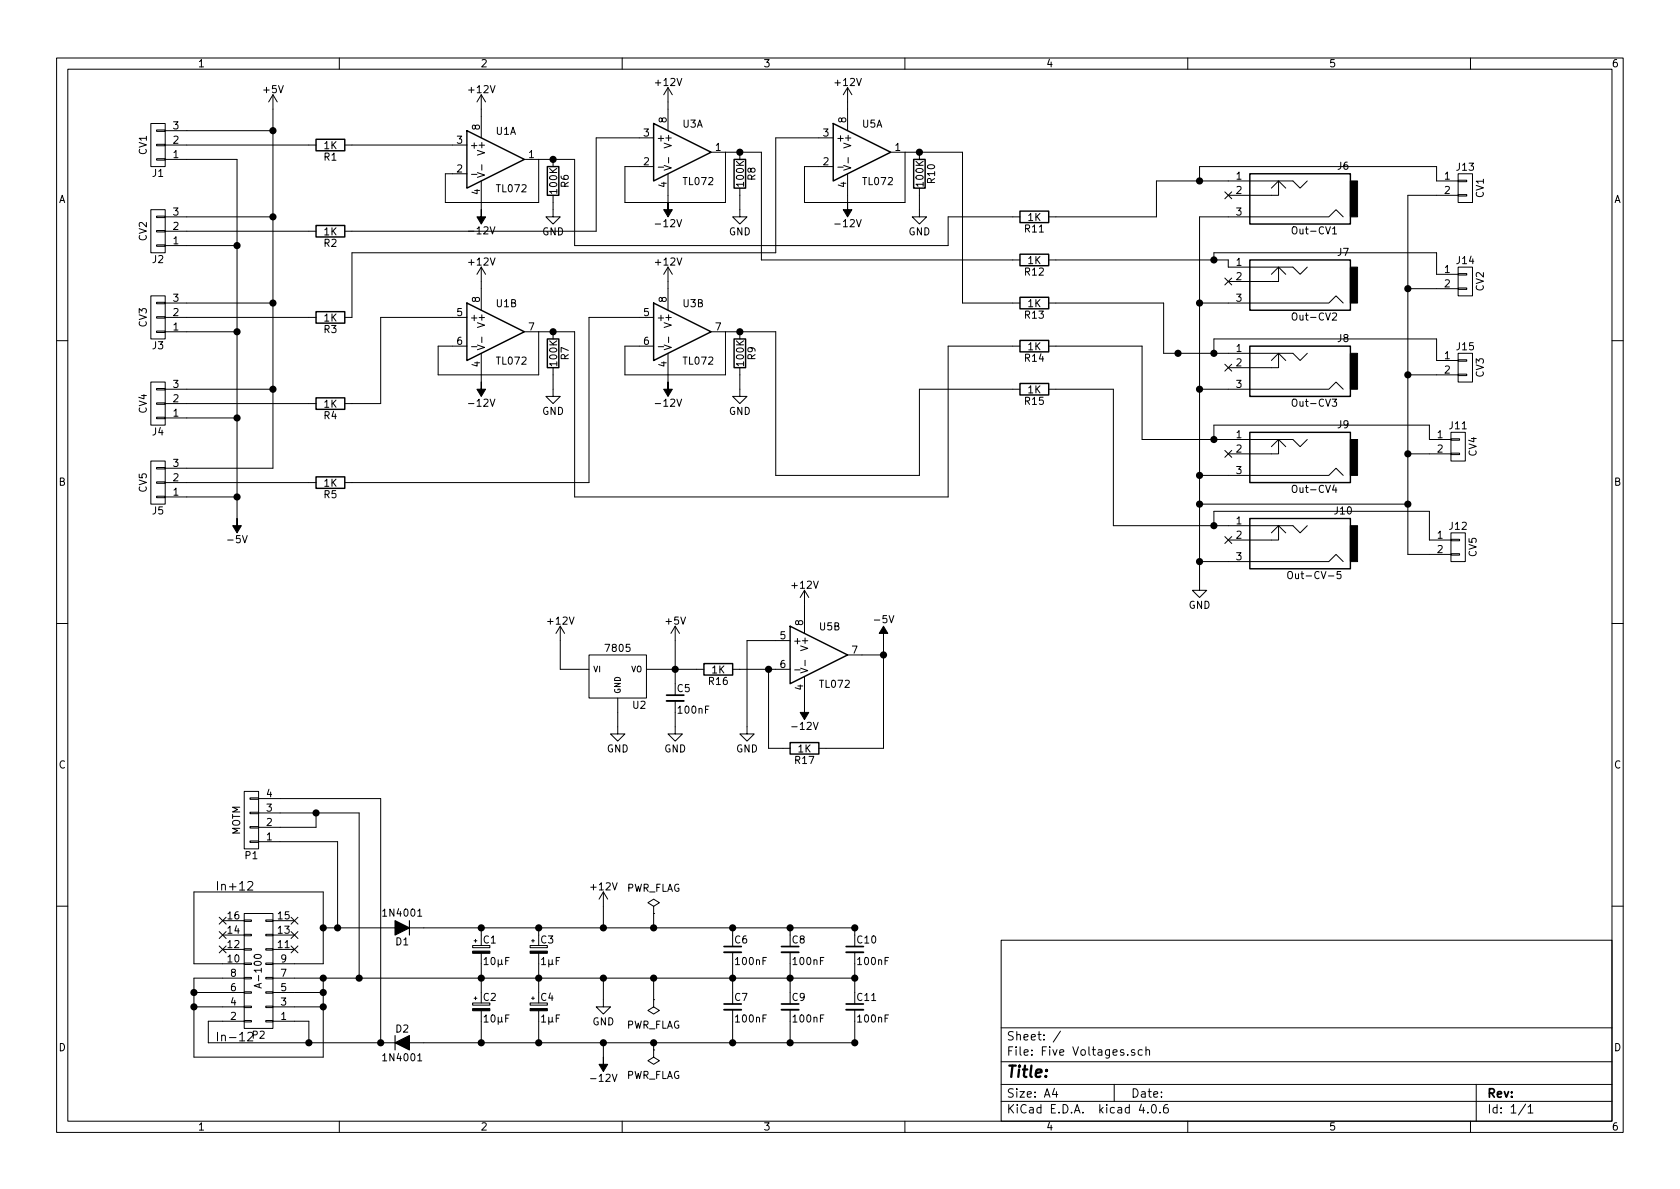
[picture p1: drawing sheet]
<svg xmlns="http://www.w3.org/2000/svg" width="297mm" height="210mm" viewBox="0 0 297 210" stroke-linecap="round" stroke-linejoin="round" font-family="sans-serif">
<g fill="none" stroke="#000" stroke-width=".18">
<path d="M10 10.3h277v189.9h-277zM12 12.2h273v186.1h-273zM48.3 16.8v66h-19.1M48.3 16.8l-.8 1.2M48.3 16.8l.7 1.2M60 10.3v1.9M85.1 16.8v7.6M85.1 16.8l-.8 1.2M85.1 16.8l.8 1.2M110 10.3v1.9M118.1 15.5v7.6M118.1 15.5l-.8 1.3"/>
<path d="M118.1 15.5l.8 1.3M149.9 15.5v7.6M149.9 15.5l-.8 1.3M149.9 15.5l.7 1.3M160 10.3v1.9M210 10.3v1.9M260 10.3v1.9M26.7 21.8h2.5v7.7h-2.5zM26.7 37.1h2.5v7.6h-2.5zM27.7 23h1.5v.2h-1.5zM27.7 25.5h1.5v.3h-1.5zM27.7 28.1h1.5v.2h-1.5z"/>
<path d="M27.7 38.2h1.5v.3h-1.5zM29.2 28.2h12.7v63.5M29.2 25.6h26.7M29.2 23.1h19.1M29.2 38.3h19.1M61 25.6h21.5M83.4 30.8h.9M84.4 30.5l1.3 .5-1.3 .4M85.1 32v5.1M85.2 29.1v1M92.7 28.2h8.9v15.2h66v-5.1h12.7M95.2 28.2v7.6h-16.5v-5.1h3.8"/>
<path d="M97.8 34.5v3.8h1.3l-1.3 1.3-1.3-1.3h1.3M97.8 28.2v1.3M115.6 24.4h-10.2v16.5h-44.4M116.4 29.6h.9M117.4 29.3l1.3 .4-1.3 .4M118.1 30.7v5.1M118.2 27.9v.9M125.7 26.9h8.9v19.1h45.7M128.3 26.9v8.9h-17.8v-6.3h5.1M130.8 33.3v5h1.3l-1.3 1.3-1.3-1.3h1.3M130.8 26.9v1.3M147.3 24.4h-10.1v20.3h-75v11.4h-1.2"/>
<path d="M148.1 29.6h1M149.2 29.3l1.2 .4-1.2 .4M149.9 30.7v5.1M150 27.9v.9M157.5 26.9h12.7v26.7h10.1M160 26.9v8.9h-17.8v-6.3h5.1M162.6 33.3v5h1.2l-1.2 1.3-1.3-1.3h1.3M162.6 26.9v1.3M212.1 32v-2.5h41.9v2.5h3.8M216.6 33.9l1.2 1.2M217.8 33.9l-1.2 1.2M224.8 33.3l1.3-1.3 1.2 1.3"/>
<path d="M226.1 32v2.5h-8.9M231.1 32l-1.2 1.3-1.3-1.3h-24.1v6.3h-19.1M237.5 38.3l-1.3-1.2-1.3 1.2h-22.8v66.1h1.3l-1.3 1.3-1.3-1.3h1.3M257.8 34.4h1.5v.3h-1.5zM257.8 31.9h1.5v.2h-1.5zM257.8 30.7h2.5v5.1h-2.5zM257.8 34.5h-8.9v63.5h7.6M26.7 52.3h2.5v7.6h-2.5zM27.7 40.8h1.5v.2h-1.5zM27.7 43.3h1.5v.3h-1.5zM27.7 53.5h1.5v.2h-1.5zM27.7 56h1.5v.3h-1.5z"/>
<path d="M27.7 58.5h1.5v.3h-1.5zM29.2 43.4h12.7M29.2 40.9h26.7M29.2 58.7h12.7M29.2 56.1h26.7M29.2 53.6h19.1M82.5 56.1h-15.2v15.3h-6.3M85.1 47.2v7.7M85.1 47.2l-.8 1.3M85.1 47.2l.8 1.3M85.2 59.6v1M92.7 58.7h8.9v29.2h66v-26.7h12.7"/>
<path d="M95.2 58.7v7.6h-17.7v-5.1h5M97.8 58.7v1.2M115.6 56.1h-11.5v29.2h-43.1M118.1 47.2v7.7M118.1 47.2l-.8 1.3M118.1 47.2l.8 1.3M118.2 59.6v1M125.7 58.7h11.5v25.4h25.4v-15.3h17.7M128.3 58.7v7.6h-17.8v-5.1h5.1M130.8 58.7v1.2M185.4 46h31.8v1.2h11.4l1.3 1.3 1.2-1.3M185.4 53.6h20.3v8.9h22.9l1.3 1.2 1.2-1.2"/>
<path d="M212.1 53.6h22.8l1.3-1.3 1.3 1.3M214.6 46v-1.3h39.4v3.8h3.8M216.6 49.2l1.2 1.2M217.8 49.2l-1.2 1.2M224.8 48.5l1.3-1.3 1.2 1.3M226.1 47.2v2.6h-8.9M235.6 55.4l.5-.1 .2 .1v.3l-.8 .9h.8M235.6 41.4h.7M248.9 51h8.9M257.8 50.9h1.5v.3h-1.5zM257.8 48.4h1.5v.2h-1.5zM257.8 47.2h2.5v5.1h-2.5z"/>
<path d="M10 60.2h2M26.7 67.6h2.5v7.6h-2.5zM27.7 68.7h1.5v.3h-1.5zM27.7 71.2h1.5v.3h-1.5zM27.7 73.8h1.5v.2h-1.5zM29.2 73.9h12.7M29.2 71.4h26.7M29.2 68.8h19.1M83.4 61.3h.9M84.4 61l1.3 .4-1.3 .4M85.1 62.5v5.1M97.8 65v5.1h1.3l-1.3 1.3-1.3-1.3h1.3"/>
<path d="M116.4 61.3h.9M117.4 61l1.3 .4-1.3 .4M118.1 62.5v5.1M130.8 65v5.1h1.3l-1.3 1.3-1.3-1.3h1.3M185.4 61.2h16.5v16.5h26.7l1.3 1.3 1.2-1.3M185.4 68.8h11.4v24.2h31.8l1.3 1.2 1.2-1.2M212.1 68.8h22.8l1.3-1.2 1.3 1.2M214.6 77.7v-2.5h38.1v2.5h3.8M214.6 62.5v-2.6h39.4v3.8h3.8M216.6 64.4l1.2 1.2M216.6 79.6l1.2 1.3M217.8 64.4l-1.2 1.2"/>
<path d="M217.8 79.6l-1.2 1.3M224.8 63.7l1.3-1.2 1.2 1.2M224.8 79l1.3-1.3 1.2 1.3M226.1 62.5v2.5h-8.9M226.1 77.7v2.6h-8.9M235.5 70.6h.8l-.4 .5 .4 .1v.5l-.2 .2-.6-.2M248.9 66.3h8.9M256.5 77.6h1.6v.2h-1.6zM256.5 76.4h2.6v5.1h-2.6zM257.8 66.2h1.5v.2h-1.5zM257.8 63.6h1.5v.3h-1.5zM257.8 62.5h2.5v5.1h-2.5z"/>
<path d="M285 60.2h2M26.7 81.5h2.5v7.6h-2.5zM27.7 82.7h1.5v.2h-1.5zM27.7 85.2h1.5v.3h-1.5zM27.7 87.8h1.5v.2h-1.5zM29.2 87.9h12.7M29.2 85.3h26.7M212.1 84.1h22.8l1.3-1.3 1.3 1.3M212.1 99.3h22.8l1.3-1.3 1.3 1.3M212.1 89.1h36.8M214.6 93v-2.6h38.1v5.1h3.8M216.6 94.9l1.2 1.2"/>
<path d="M217.8 94.9l-1.2 1.2M224.8 94.2l1.3-1.2 1.2 1.2M226.1 93v2.5h-8.9M235.9 85.7l-.3 1h.8M248.9 80.3h7.6M256.5 80.1h1.6v.3h-1.6zM256.5 97.9h1.6v.3h-1.6zM256.5 95.4h1.6v.2h-1.6zM256.5 94.2h2.6v5.1h-2.6zM10 110.3h2M99.1 110.7v7.7h5M99.1 110.7l-.8 1.3"/>
<path d="M99.1 110.7l.7 1.3M104.1 115.8h10.2v7.6h-10.2zM114.3 118.4h10.2M119.4 110.7v10.2M119.4 110.7l-.8 1.3M119.4 110.7l.7 1.3M129.5 118.4h10.2M135.9 118.4v13.9h3.8M139.7 113.3h-7.6v16.5h1.2l-1.2 1.3-1.3-1.3h1.3M140.5 118.5h1M141.6 118.2l1.2 .4-1.2 .4M142.2 104.4v7.6"/>
<path d="M142.2 119.6v5.1M142.2 104.4l-.7 1.3M142.2 104.4l.8 1.3M142.3 116.8v.9M149.9 115.8h6.3M156.2 113.3v19h-11.4M227.7 101.2l.3-.1h.3a.83 .83 0 0 1-.1 1.2 .44 .44 0 0 1-.5-.4zM237.1 101.1h-.7v.5l.2-.1 .5 .1v.6l-.2 .1-.5-.1M285 110.3h2M43.2 139.9h2.5v10.2h-2.5zM109.2 123.4v6.4h1.3l-1.3 1.3-1.3-1.3h1.3M119.4 123.9v5.9h1.2l-1.2 1.3-1.3-1.3h1.3"/>
<path d="M43.8 156l.2-.1h.4l.2 .1 .1 .3-.1 .2-.8 .9h.9M44.2 141.1h1.5v.2h-1.5zM44.2 143.6h1.5v.3h-1.5zM44.2 146.2h1.5v.2h-1.5zM44.2 148.7h1.5v.3h-1.5zM45.7 148.8h14v15.3M45.7 143.8h17.8v29.2M45.7 141.2h21.6v43.2M55.9 143.8v2.5h-10.2M106.7 157.7l-.8 1.3M106.7 157.7v6.4M106.7 157.7l.7 1.3"/>
<path d="M10 160.2h2M34.3 178h8.9M34.3 175.5h8.9M38.8 162.2l1.2 1.2M38.8 164.7l1.2 1.3M38.8 167.3l1.2 1.2M39.4 167.9h3.8M39.4 165.3h3.8M39.4 162.8h3.8M40 162.2l-1.2 1.2M40 164.7l-1.2 1.3M40 167.3l-1.2 1.2"/>
<path d="M43.2 161.5h5.1v20.4h-5.1zM43.2 162.7h1.2v.2h-1.2zM43.2 165.2h1.2v.3h-1.2zM43.2 167.8h1.2v.2h-1.2zM43.2 170.3h1.2v.3h-1.2zM43.2 172.8h1.2v.3h-1.2zM43.2 175.4h1.2v.2h-1.2zM43.2 177.9h1.2v.3h-1.2zM43.2 173h-8.9v13.9h22.8v-13.9M43.2 170.4h-8.9v-12.7h22.8v12.7h-8.8M45 169a.76 .76 0 0 1 1.2 .2 .83 .83 0 0 1-1.3 0zM46.2 173.9l-1.3 .4 1.3 .4"/>
<path d="M47 162.7h1.3v.2h-1.3zM47 165.2h1.3v.3h-1.3zM47 167.8h1.3v.2h-1.3zM47 170.3h1.3v.3h-1.3zM47 172.8h1.3v.3h-1.3zM47 175.4h1.3v.2h-1.3zM47 177.9h1.3v.3h-1.3zM48.3 178h8.8M48.3 175.5h8.8M48.3 173h102.8M48.3 167.9h3.8M48.3 165.3h3.8"/>
<path d="M48.3 162.8h3.8M51.5 162.2l1.2 1.2M51.5 164.7l1.2 1.3M51.5 167.3l1.2 1.2M52.7 162.2l-1.2 1.2M52.7 164.7l-1.2 1.3M52.7 167.3l-1.2 1.2M57.1 164.1h94v1.2M73.9 162h.7M83.6 167.2h3v.4h-3zM83.6 177.4h3v.3h-3zM83.8 166.4h.5"/>
<path d="M83.8 176.5h.5M84.1 166.1v.5M84.1 176.3v.5M85.1 164.1v1.2M85.1 168.6v6.9M85.1 178.7v5.7M93.7 177.4h3.1v.3h-3.1zM93.7 167.2h3.1v.4h-3.1zM94 166.4h.5M94 176.5h.5M94.2 166.1v.5M94.2 176.3v.5"/>
<path d="M95.2 164.1v1.2M95.2 168.6v6.9M95.2 178.7v5.7M106.7 173v5h1.2l-1.2 1.3-1.3-1.3h1.3M115.6 161.5h.1M115.6 160.3l1-.7-1-.6-1 .6 1 .7v1.2M115.6 176.8h.1M115.6 176.8v1.2l1 .7-1 .6-1-.6 1-.7M115.6 161.5v2.6M115.6 173v3.8M129.5 164.1v1.2M129.5 168.4v7.1"/>
<path d="M129.5 178.6v5.8M139.7 164.1v1.2M139.7 168.4v7.1M139.7 178.6v5.8M151.1 178.6v5.8h-114.3v-3.8h6.4M151.1 168.4v7.1M177 166.3h108v32h-108zM285 160.2h2M43.2 180.5h1.2v.2h-1.2zM43.8 182.7l.2-.2h.4l.2 .2 .1 .3-.1 .2-.8 .9h.9M47 180.5h1.3v.2h-1.3zM48.3 180.6h6.3v3.8"/>
<path d="M60 198.3v1.9M73.9 187.6h.7M106.7 184.4v2.5M110 198.3v1.9M115.6 185.7h.1M115.6 185.7v1.2l1 .7-1 .6-1-.6 1-.7M115.6 184.4v1.3M160 198.3v1.9M177 194.8h108M177 191.8h108M177 187.8h108M177 181.8h108"/>
<path d="M186.4 192.5l-.3 1h.9M186.8 193v1M187.5 182.3l-1.3 2M197 191.8v3M200.6 185.7a.37 .37 0 0 0-.6 .1l.1 .2 .5 .2 .1 .1-.2 .3-.5-.1M201.8 195.2l-.4 1.1h1M202 185.7l-.5-.1-.3 .3 .1 .6 .2 .1 .5-.1M202.6 185.7l.2-.1 .4 .1 .1 .9M202.6 185.1v1.5M202.9 196.7v.1M203.8 195.4l.1-.1a.81 .81 0 0 1 .6 .6 .81 .81 0 0 1-.3 .8l-.1 .1a.8 .8 0 0 1-.6-.6 .8 .8 0 0 1 .3-.8zM205.1 196.7v.1"/>
<path d="M206.4 195.3a.59 .59 0 0 0-.7 .7l.1 .7 .2 .1 .5-.1 .1-.5-.2-.2-.4-.1-.3 .3M210 198.3v1.9M260 198.3v1.9M261 191.8v6.5M269.7 195.2l-1.2 2M270.2 195.8l.4-.5v1.5M270.2 196.8h.8"/>
</g>
<path d="M72.4 162.8v2.5M69.8 183.1v2.6" fill="none" stroke="#000" stroke-width=".2"/>
<path d="M69.8 162.8l2.6 1.3-2.6 1.2zM69.8 184.4l2.6-1.3v2.6z" fill="#000" stroke="#000" stroke-width=".2"/>
<g fill="#000" stroke="#000" stroke-width=".18">
<path d="M85.1 37.1v1.2h.8l-.8 1.3-.8-1.3h.8zM118.1 35.8v1.3h.8l-.8 1.2-.8-1.2h.8zM149.9 35.8v1.3h.7l-.7 1.2-.8-1.2h.8zM238.8 32h1.2v6.3h-1.2zM238.8 47.2h1.2v6.4h-1.2zM85.1 67.6v1.2h.8l-.8 1.3-.8-1.3h.8zM118.1 67.6v1.2h.8l-.8 1.3-.8-1.3h.8zM238.8 62.5h1.2v6.3h-1.2zM41.9 91.7v1.3h.8l-.8 1.2-.8-1.2h.8zM238.8 77.7h1.2v6.4h-1.2zM238.8 93h1.2v6.3h-1.2zM156.2 110.7l.8 1.3h-.8v1.3v-1.3h-.8z"/>
<path d="M142.2 124.7v1.3h.8l-.8 1.2-.7-1.2h.7zM83.6 168.2h3v.4h-3zM83.6 178.4h3v.3h-3zM93.7 178.4h3.1v.3h-3.1zM93.7 168.2h3.1v.4h-3.1zM106.7 186.9v1.3h.7l-.7 1.3-.8-1.3h.8z"/>
</g>
<g fill="#000" stroke="#000" stroke-width=".25">
<circle cx="48.3" cy="38.3" r=".51"/>
<circle cx="48.3" cy="23.1" r=".51"/>
<circle cx="97.8" cy="28.2" r=".51"/>
<circle cx="130.8" cy="26.9" r=".51"/>
<circle cx="162.6" cy="26.9" r=".51"/>
<circle cx="212.1" cy="32" r=".51"/>
<circle cx="41.9" cy="43.4" r=".51"/>
<circle cx="41.9" cy="58.7" r=".51"/>
<circle cx="48.3" cy="53.6" r=".51"/>
<circle cx="97.8" cy="58.7" r=".51"/>
<circle cx="130.8" cy="58.7" r=".51"/>
<circle cx="212.1" cy="53.6" r=".51"/>
<circle cx="214.6" cy="46" r=".51"/>
<circle cx="248.9" cy="51" r=".51"/>
<circle cx="41.9" cy="73.9" r=".51"/>
<circle cx="48.3" cy="68.8" r=".51"/>
<circle cx="208.3" cy="62.5" r=".51"/>
<circle cx="212.1" cy="68.8" r=".51"/>
<circle cx="214.6" cy="77.7" r=".51"/>
<circle cx="214.6" cy="62.5" r=".51"/>
<circle cx="248.9" cy="66.3" r=".51"/>
<circle cx="41.9" cy="87.9" r=".51"/>
<circle cx="212.1" cy="89.1" r=".51"/>
<circle cx="212.1" cy="84.1" r=".51"/>
<circle cx="212.1" cy="99.3" r=".51"/>
<circle cx="214.6" cy="93" r=".51"/>
<circle cx="248.9" cy="80.3" r=".51"/>
<circle cx="248.9" cy="89.1" r=".51"/>
<circle cx="119.4" cy="118.4" r=".51"/>
<circle cx="135.9" cy="118.4" r=".51"/>
<circle cx="156.2" cy="115.8" r=".51"/>
<circle cx="55.9" cy="143.8" r=".51"/>
<circle cx="34.3" cy="175.5" r=".51"/>
<circle cx="34.3" cy="178" r=".51"/>
<circle cx="57.2" cy="175.5" r=".51"/>
<circle cx="57.2" cy="173" r=".51"/>
<circle cx="57.2" cy="178" r=".51"/>
<circle cx="57.2" cy="164.1" r=".51"/>
<circle cx="59.7" cy="164.1" r=".51"/>
<circle cx="63.5" cy="173" r=".51"/>
<circle cx="85.1" cy="164.1" r=".51"/>
<circle cx="85.1" cy="173" r=".51"/>
<circle cx="95.3" cy="164.1" r=".51"/>
<circle cx="95.3" cy="173" r=".51"/>
<circle cx="106.7" cy="164.1" r=".51"/>
<circle cx="106.7" cy="173" r=".51"/>
<circle cx="115.6" cy="164.1" r=".51"/>
<circle cx="115.6" cy="173" r=".51"/>
<circle cx="129.5" cy="173" r=".51"/>
<circle cx="129.5" cy="164.1" r=".51"/>
<circle cx="139.7" cy="164.1" r=".51"/>
<circle cx="139.7" cy="173" r=".51"/>
<circle cx="151.1" cy="173" r=".51"/>
<circle cx="151.1" cy="164.1" r=".51"/>
<circle cx="54.6" cy="184.4" r=".51"/>
<circle cx="67.3" cy="184.4" r=".51"/>
<circle cx="85.1" cy="184.4" r=".51"/>
<circle cx="95.3" cy="184.4" r=".51"/>
<circle cx="106.7" cy="184.4" r=".51"/>
<circle cx="115.6" cy="184.4" r=".51"/>
<circle cx="129.5" cy="184.4" r=".51"/>
<circle cx="139.7" cy="184.4" r=".51"/>
<circle cx="151.1" cy="184.4" r=".51"/>
</g>
<path d="M117.9 123.9h3M128 168.4h3.1M128 178.6h3.1M138.2 168.4h3M138.2 178.6h3M149.6 168.4h3.1M149.6 178.6h3.1" fill="none" stroke="#000" stroke-width=".33"/>
<path d="M117.9 122.9h3M128 167.4h3.1M128 177.5h3.1M138.2 167.4h3M138.2 177.5h3M149.6 167.4h3.1M149.6 177.5h3.1" fill="none" stroke="#000" stroke-width=".3"/>
<g fill="none" stroke="#000" stroke-width=".25">
<path d="M55.9 24.6h5.1v2.1h-5.1zM55.9 39.9h5.1v2h-5.1zM82.5 23.1l10.2 5.1-10.2 5.1zM96.8 29.5h2v5h-2zM115.6 21.8l10.1 5.1-10.1 5.1zM129.8 28.2h2v5.1h-2zM147.3 21.8l10.2 5.1-10.2 5.1zM161.5 28.2h2.1v5.1h-2.1zM180.3 37.3h5.1v2.1h-5.1zM221 30.7h17.8v8.9h-17.8zM55.9 55.1h5.1v2h-5.1zM82.5 53.6l10.2 5.1-10.2 5z"/>
<path d="M96.8 59.9h2v5.1h-2zM115.6 53.6l10.1 5.1-10.1 5zM129.8 59.9h2v5.1h-2zM180.3 45h5.1v2h-5.1zM180.3 52.6h5.1v2h-5.1zM221 46h17.8v8.9h-17.8zM55.9 70.4h5.1v2h-5.1zM180.3 60.2h5.1v2h-5.1zM180.3 67.8h5.1v2h-5.1zM221 61.2h17.8v8.9h-17.8zM221 76.4h17.8v8.9h-17.8zM55.9 84.3h5.1v2.1h-5.1z"/>
<path d="M221 91.7h17.8v8.9h-17.8zM124.5 117.3h5v2.1h-5zM139.7 110.7l10.2 5.1-10.2 5.1zM139.7 131.3h5.1v2h-5.1z"/>
</g>
<text font-size="2.8" x="178" y="190.5">Title:</text>
<g font-size="2.1">
<text x="38.1" y="157.5">In+12</text>
<text x="38.1" y="184.1">In-12</text>
<text x="178" y="184">Sheet: /</text>
<text x="178" y="186.7">File: Five Voltages.sch</text>
<text x="178" y="196.9">KiCad E.D.A. kicad 4.0.6</text>
<text x="178" y="194.1">Size: A4</text>
<text x="200" y="194.1">Date:</text>
<text x="263" y="194.1">Rev:</text>
<text x="263" y="196.9">Id: 1/1</text>
</g>
<g font-size="1.8">
<text x="35" y="11.9">1</text>
<text x="85" y="11.9">2</text>
<text x="135" y="11.9">3</text>
<text x="185" y="11.9">4</text>
<text x="235" y="11.9">5</text>
<text x="285" y="11.9">6</text>
<text x="46.7" y="16.5">+5V</text>
<text x="83" y="16.5">+12V</text>
<text x="116" y="15.2">+12V</text>
<text x="147.8" y="15.2">+12V</text>
<text x="30.6" y="22.9">3</text>
<text x="84.8" y="23" transform="rotate(-90 84.8 23)">8</text>
<text x="87.7" y="23.8">U1A</text>
<text x="117.9" y="21.7" transform="rotate(-90 117.9 21.7)">8</text>
<text x="120.7" y="22.5">U3A</text>
<text x="149.6" y="21.7" transform="rotate(-90 149.6 21.7)">8</text>
<text x="152.5" y="22.5">U5A</text>
<text x="25.9" y="27.4" transform="rotate(-90 25.9 27.4)">CV1</text>
<text x="30.6" y="27.9">1</text>
<text x="30.6" y="25.4">2</text>
<text x="57.3" y="28.4">R1</text>
<text x="57.3" y="26.4">1K</text>
<text x="80.8" y="25.4">3</text>
<text x="83.1" y="26.3">+</text>
<text x="85.7" y="27.1" transform="rotate(-90 85.7 27.1)">V+</text>
<text x="93.5" y="27.9">1</text>
<text x="113.8" y="29.2">2</text>
<text x="113.8" y="24.1">3</text>
<text x="116.1" y="25">+</text>
<text x="118.7" y="25.8" transform="rotate(-90 118.7 25.8)">V+</text>
<text x="126.5" y="26.7">1</text>
<text x="145.6" y="29.2">2</text>
<text x="145.6" y="24.1">3</text>
<text x="147.8" y="25">+</text>
<text x="150.5" y="25.8" transform="rotate(-90 150.5 25.8)">V+</text>
<text x="158.3" y="26.7">1</text>
<text x="236.5" y="30">J6</text>
<text x="10.4" y="35.9">A</text>
<text x="27" y="31.3">J1</text>
<text x="80.8" y="30.5">2</text>
<text x="84.8" y="34.4" transform="rotate(-90 84.8 34.4)">4</text>
<text x="87.9" y="34">TL072</text>
<text x="98.5" y="34.1" transform="rotate(-90 98.5 34.1)">100K</text>
<text x="100.5" y="33.1" transform="rotate(-90 100.5 33.1)">R6</text>
<text x="117.9" y="33.1" transform="rotate(-90 117.9 33.1)">4</text>
<text x="120.9" y="32.7">TL072</text>
<text x="131.5" y="32.8" transform="rotate(-90 131.5 32.8)">100K</text>
<text x="133.6" y="31.8" transform="rotate(-90 133.6 31.8)">R8</text>
<text x="149.6" y="33.1" transform="rotate(-90 149.6 33.1)">4</text>
<text x="152.7" y="32.7">TL072</text>
<text x="163.3" y="32.8" transform="rotate(-90 163.3 32.8)">100K</text>
<text x="165.3" y="32.4" transform="rotate(-90 165.3 32.4)">R10</text>
<text x="218.6" y="31.7">1</text>
<text x="218.6" y="34.3">2</text>
<text x="255.4" y="31.7">1</text>
<text x="255.4" y="34.3">2</text>
<text x="257.6" y="30.2">J13</text>
<text x="262.3" y="34.9" transform="rotate(-90 262.3 34.9)">CV1</text>
<text x="285.4" y="35.9">A</text>
<text x="30.6" y="40.6">2</text>
<text x="30.6" y="38.1">3</text>
<text x="57.3" y="41.6">1K</text>
<text x="83.2" y="41.4">-12V</text>
<text x="95.8" y="41.6">GND</text>
<text x="116.2" y="40.2">-12V</text>
<text x="128.9" y="41.6">GND</text>
<text x="148" y="40.2">-12V</text>
<text x="160.6" y="41.6">GND</text>
<text x="181.3" y="41.1">R11</text>
<text x="181.8" y="39.1">1K</text>
<text x="218.6" y="38.1">3</text>
<text x="228.9" y="41.4">Out-CV1</text>
<text x="25.9" y="42.6" transform="rotate(-90 25.9 42.6)">CV2</text>
<text x="27" y="46.5">J2</text>
<text x="30.6" y="43.2">1</text>
<text x="57.3" y="43.6">R2</text>
<text x="83" y="46.9">+12V</text>
<text x="116" y="46.9">+12V</text>
<text x="181.8" y="46.7">1K</text>
<text x="218.6" y="47">1</text>
<text x="236.5" y="45.2">J7</text>
<text x="257.6" y="46.7">J14</text>
<text x="30.6" y="53.3">3</text>
<text x="84.8" y="53.4" transform="rotate(-90 84.8 53.4)">8</text>
<text x="117.9" y="53.4" transform="rotate(-90 117.9 53.4)">8</text>
<text x="181.3" y="48.7">R12</text>
<text x="218.6" y="49.5">2</text>
<text x="218.6" y="53.3">3</text>
<text x="255.4" y="48.3">1</text>
<text x="255.4" y="50.8">2</text>
<text x="262.3" y="51.5" transform="rotate(-90 262.3 51.5)">CV2</text>
<text x="25.9" y="57.8" transform="rotate(-90 25.9 57.8)">CV3</text>
<text x="30.6" y="58.4">1</text>
<text x="30.6" y="55.9">2</text>
<text x="57.3" y="58.9">R3</text>
<text x="57.3" y="56.8">1K</text>
<text x="80.8" y="55.9">5</text>
<text x="83.1" y="56.8">+</text>
<text x="85.7" y="57.6" transform="rotate(-90 85.7 57.6)">V+</text>
<text x="87.8" y="54.3">U1B</text>
<text x="93.5" y="58.4">7</text>
<text x="113.8" y="55.9">5</text>
<text x="116.1" y="56.8">+</text>
<text x="118.7" y="57.6" transform="rotate(-90 118.7 57.6)">V+</text>
<text x="120.8" y="54.3">U3B</text>
<text x="126.5" y="58.4">7</text>
<text x="181.3" y="56.3">R13</text>
<text x="181.8" y="54.3">1K</text>
<text x="228.9" y="56.7">Out-CV2</text>
<text x="27" y="61.7">J3</text>
<text x="80.8" y="61">6</text>
<text x="84.8" y="64.9" transform="rotate(-90 84.8 64.9)">4</text>
<text x="87.9" y="64.5">TL072</text>
<text x="98.5" y="64.6" transform="rotate(-90 98.5 64.6)">100K</text>
<text x="100.5" y="63.6" transform="rotate(-90 100.5 63.6)">R7</text>
<text x="113.8" y="61">6</text>
<text x="117.9" y="64.9" transform="rotate(-90 117.9 64.9)">4</text>
<text x="120.9" y="64.5">TL072</text>
<text x="131.5" y="64.6" transform="rotate(-90 131.5 64.6)">100K</text>
<text x="133.6" y="63.6" transform="rotate(-90 133.6 63.6)">R9</text>
<text x="181.3" y="64">R14</text>
<text x="181.8" y="61.9">1K</text>
<text x="218.6" y="62.2">1</text>
<text x="218.6" y="64.8">2</text>
<text x="236.5" y="60.5">J8</text>
<text x="255.4" y="63.5">1</text>
<text x="257.6" y="61.9">J15</text>
<text x="30.6" y="71.1">2</text>
<text x="30.6" y="68.6">3</text>
<text x="83.2" y="71.9">-12V</text>
<text x="116.2" y="71.9">-12V</text>
<text x="181.3" y="71.6">R15</text>
<text x="181.8" y="69.5">1K</text>
<text x="218.6" y="68.6">3</text>
<text x="228.9" y="71.9">Out-CV3</text>
<text x="255.4" y="66">2</text>
<text x="262.3" y="66.7" transform="rotate(-90 262.3 66.7)">CV3</text>
<text x="25.9" y="73.1" transform="rotate(-90 25.9 73.1)">CV4</text>
<text x="27" y="77">J4</text>
<text x="30.6" y="73.7">1</text>
<text x="57.3" y="74.1">R4</text>
<text x="57.3" y="72.1">1K</text>
<text x="95.8" y="73.3">GND</text>
<text x="128.9" y="73.3">GND</text>
<text x="218.6" y="77.5">1</text>
<text x="236.5" y="75.7">J9</text>
<text x="254.2" y="77.5">1</text>
<text x="256.3" y="75.9">J11</text>
<text x="30.6" y="82.5">3</text>
<text x="218.6" y="80">2</text>
<text x="218.6" y="83.8">3</text>
<text x="254.2" y="80">2</text>
<text x="261.1" y="80.7" transform="rotate(-90 261.1 80.7)">CV4</text>
<text x="10.4" y="85.9">B</text>
<text x="25.9" y="87" transform="rotate(-90 25.9 87)">CV5</text>
<text x="30.6" y="87.6">1</text>
<text x="30.6" y="85.1">2</text>
<text x="57.3" y="88.1">R5</text>
<text x="57.3" y="86">1K</text>
<text x="228.9" y="87.1">Out-CV4</text>
<text x="285.4" y="85.9">B</text>
<text x="27" y="91">J5</text>
<text x="218.6" y="92.7">1</text>
<text x="218.6" y="95.2">2</text>
<text x="236" y="91">J10</text>
<text x="254.2" y="95.2">1</text>
<text x="256.3" y="93.7">J12</text>
<text x="40.5" y="96">-5V</text>
<text x="218.6" y="99.1">3</text>
<text x="254.2" y="97.8">2</text>
<text x="261.1" y="98.4" transform="rotate(-90 261.1 98.4)">CV5</text>
<text x="140.2" y="104.1">+12V</text>
<text x="210.1" y="107.6">GND</text>
<text x="228.5" y="102.4">Out-CV-5</text>
<text x="97" y="110.4">+12V</text>
<text x="117.8" y="110.4">+5V</text>
<text x="137.9" y="113">5</text>
<text x="140.2" y="113.9">+</text>
<text x="142" y="110.6" transform="rotate(-90 142 110.6)">8</text>
<text x="144.9" y="111.4">U5B</text>
<text x="154.8" y="110.2">-5V</text>
<text x="107.3" y="115.3">7805</text>
<text x="125.9" y="119.1">1K</text>
<text x="137.9" y="118.1">6</text>
<text x="142.9" y="114.7" transform="rotate(-90 142.9 114.7)">V+</text>
<text x="150.6" y="115.6">7</text>
<text x="111.9" y="125.3">U2</text>
<text x="119.8" y="122.4">C5</text>
<text x="125.4" y="121.1">R16</text>
<text x="142" y="122" transform="rotate(-90 142 122)">4</text>
<text x="145.1" y="121.6">TL072</text>
<text x="120" y="126.2">100nF</text>
<text x="140.4" y="129.1">-12V</text>
<text x="10.4" y="135.9">C</text>
<text x="107.3" y="133">GND</text>
<text x="117.4" y="133">GND</text>
<text x="130.1" y="133">GND</text>
<text x="140.6" y="135.1">R17</text>
<text x="141.1" y="133">1K</text>
<text x="285.4" y="135.9">C</text>
<text x="47.1" y="143.5">3</text>
<text x="47.1" y="141">4</text>
<text x="42.4" y="147.7" transform="rotate(-90 42.4 147.7)">MOTM</text>
<text x="47.1" y="148.6">1</text>
<text x="47.1" y="146">2</text>
<text x="43.4" y="151.9">P1</text>
<text x="104.6" y="157.4">+12V</text>
<text x="110.6" y="157.7">PWR_FLAG</text>
<text x="40.3" y="167.6">12</text>
<text x="40.3" y="165.1">14</text>
<text x="40.3" y="162.6">16</text>
<text x="49.2" y="167.6">11</text>
<text x="49.2" y="165.1">13</text>
<text x="49.2" y="162.6">15</text>
<text x="68" y="162.1">1N4001</text>
<text x="70" y="167.2">D1</text>
<text x="85.5" y="166.8">C1</text>
<text x="95.6" y="166.8">C3</text>
<text x="129.9" y="166.8">C6</text>
<text x="140.1" y="166.8">C8</text>
<text x="151.6" y="166.8">C10</text>
<text x="40.3" y="170.2">10</text>
<text x="40.8" y="172.7">8</text>
<text x="49.7" y="172.7">7</text>
<text x="49.7" y="170.2">9</text>
<text x="85.7" y="170.6">10µF</text>
<text x="95.7" y="170.6">1µF</text>
<text x="130.2" y="170.6">100nF</text>
<text x="140.4" y="170.6">100nF</text>
<text x="151.8" y="170.6">100nF</text>
<text x="40.8" y="177.8">4</text>
<text x="40.8" y="175.3">6</text>
<text x="46.3" y="174.1" transform="rotate(-90 46.3 174.1)">A-100</text>
<text x="49.7" y="177.8">3</text>
<text x="49.7" y="175.3">5</text>
<text x="85.5" y="177">C2</text>
<text x="95.6" y="177">C4</text>
<text x="129.9" y="177">C7</text>
<text x="140.1" y="177">C9</text>
<text x="151.6" y="177">C11</text>
<text x="10.4" y="185.9">D</text>
<text x="40.8" y="180.3">2</text>
<text x="44.7" y="183.7">P2</text>
<text x="49.7" y="180.3">1</text>
<text x="70" y="182.6">D2</text>
<text x="85.7" y="180.8">10µF</text>
<text x="95.7" y="180.8">1µF</text>
<text x="104.7" y="181.3">GND</text>
<text x="110.6" y="181.9">PWR_FLAG</text>
<text x="130.2" y="180.8">100nF</text>
<text x="140.4" y="180.8">100nF</text>
<text x="151.8" y="180.8">100nF</text>
<text x="285.4" y="185.9">D</text>
<text x="68" y="187.6">1N4001</text>
<text x="104.8" y="191.3">-12V</text>
<text x="110.6" y="190.8">PWR_FLAG</text>
<text x="35" y="199.9">1</text>
<text x="85" y="199.9">2</text>
<text x="135" y="199.9">3</text>
<text x="185" y="199.9">4</text>
<text x="235" y="199.9">5</text>
<text x="285" y="199.9">6</text>
</g>
<g font-size="1.4">
<text x="104.9" y="118.9">VI</text>
<text x="111.5" y="118.9">VO</text>
<text x="109.7" y="122.7" transform="rotate(-90 109.7 122.7)">GND</text>
</g>
</svg>
